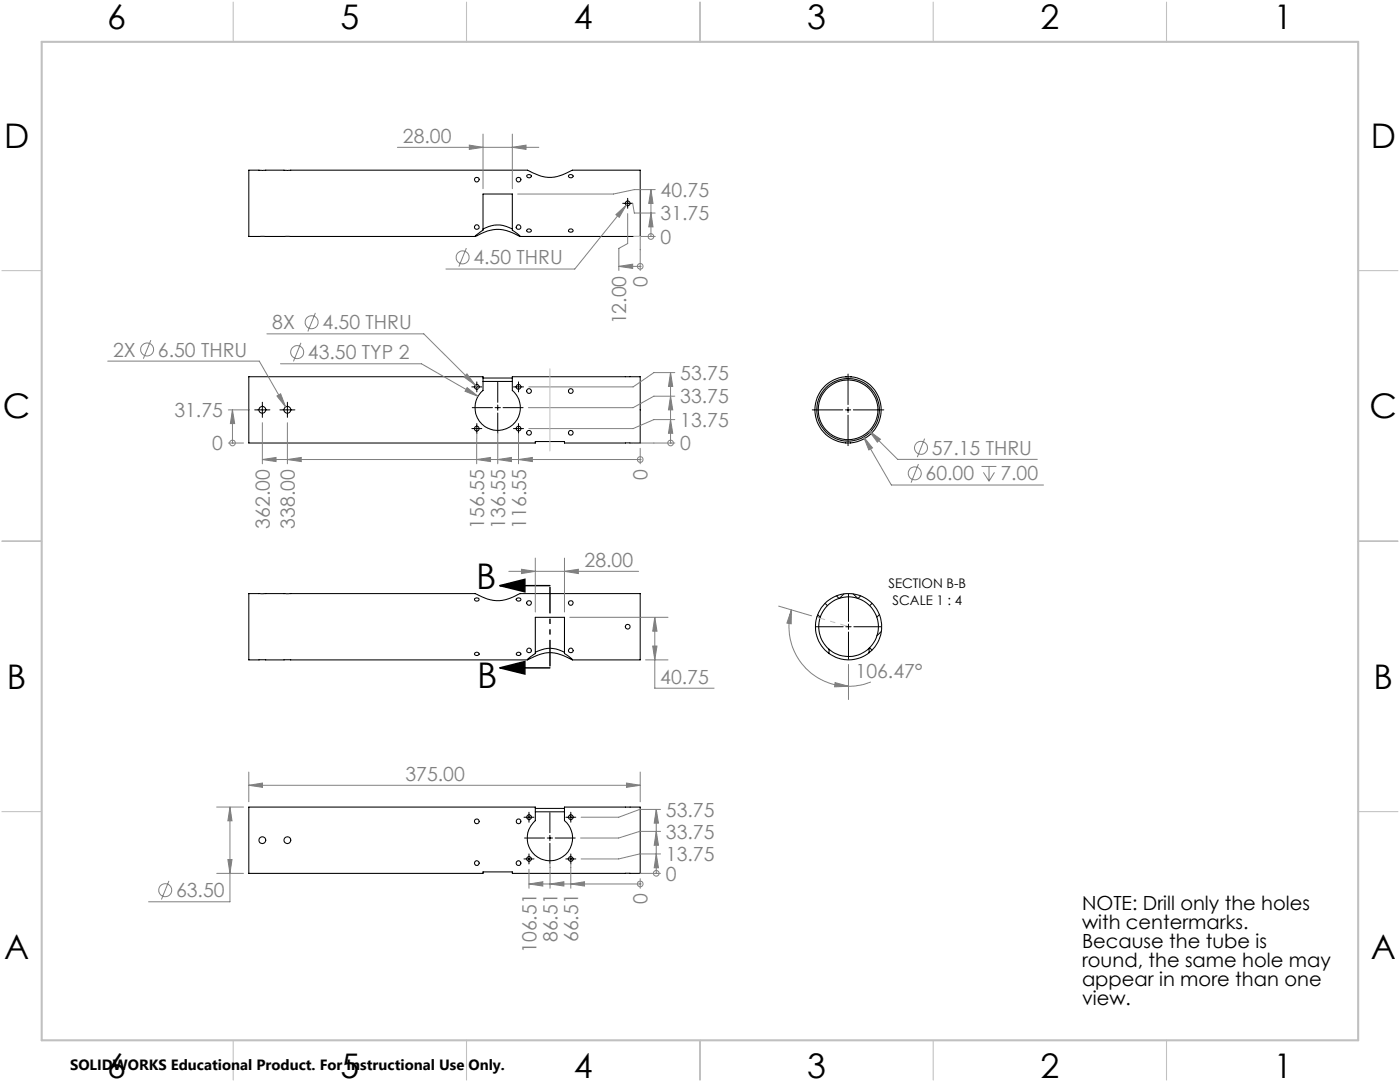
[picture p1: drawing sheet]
<svg xmlns="http://www.w3.org/2000/svg" width="335mm" height="259mm" viewBox="0 0 335 259" stroke-linecap="round" stroke-linejoin="round" font-family="sans-serif">
<g fill="none" stroke="#000" stroke-width=".25">
<path d="M113.8 56.6h.1a9.1 9.1 0 0 1 10.6 0h.1l-1.9-1.5v-8.6h-7v8.6l-1.9 1.5h-54.2v-15.9l66.8 .1a9.1 9.1 0 0 0 8.4 1l2.3-1.1h16.2v15.9h-28.7M115.7 54.8a6.9 6.9 0 0 1 7 0M126.2 42a.52 .52 0 0 1 .7-.2 .52 .52 0 0 1 .2 .6 .55 .55 0 0 1-.6 .1 .55 .55 0 0 1-.3-.5zM126.3 55a.5 .5 0 0 1 .6-.2 .5 .5 0 0 1 .2 .7 .58 .58 0 0 1-.9-.4zM136.2 42a.6 .6 0 0 1 .6-.2 .6 .6 0 0 1 .4 .5 .54 .54 0 0 1-.6 .3 .54 .54 0 0 1-.4-.6zM136.3 55a.48 .48 0 0 1 .6-.2 .48 .48 0 0 1 .2 .7 .49 .49 0 0 1-.6 .1 .49 .49 0 0 1-.2-.6zM59.6 90.2h56.1v3.3a5.4 5.4 0 0 0-.5 7.9 5.4 5.4 0 0 0 7.9 0 5.4 5.4 0 0 0-.4-7.9v-3.3h30.6v15.9h-18.1v-.4h-7v.4h-68.6zM115.7 90.5h7M115.7 91.3h7M202.5 90.2h.1M203.7 90.2h.1M202.5 106v.1"/>
<path d="M203.7 106v.1M113.7 156.4a.51 .51 0 0 1 .7-.2 .51 .51 0 0 1 .2 .6 .53 .53 0 0 1-.6 .1 .53 .53 0 0 1-.3-.5zM113.7 143.3a.48 .48 0 0 1 .7-.1 .48 .48 0 0 1 .1 .7 .5 .5 0 0 1-.6 0 .5 .5 0 0 1-.2-.6zM123.7 156.4a.47 .47 0 0 1 .8-.2 .47 .47 0 0 1-.1 .8l-.7-.2zM123.8 143.3a.48 .48 0 0 1 .7-.1 .48 .48 0 0 1 0 .7 .5 .5 0 0 1-.6 0 .5 .5 0 0 1-.1-.6zM126.3 158h-66.7v-15.9h54.2a9.5 9.5 0 0 0 10.1 .4l.7-.4h28.7v15.9h-16.2M128.2 147.8h7v8.7l1.9 1.5-.2-.1a8.9 8.9 0 0 0-9.9-.2l-.7 .3 1.9-1.5zM128.2 156.2a6.7 6.7 0 0 1 7 0M195.6 147.8a7.9 7.9 0 0 1 12.1-4.3 7.9 7.9 0 0 1 .4 12.8M195.6 147.8a8 8 0 0 0 2.9 8.7M195.6 147.8h.8M196.4 147.8a7.1 7.1 0 0 1 10.6-3.8 7.1 7.1 0 0 1 1.1 11.2"/>
<path d="M196.4 147.8a7.2 7.2 0 0 0 2.1 7.7M198.5 155.5v1M208.1 156.3a7.9 7.9 0 0 1-9.6 .2M208.1 155.2a7.1 7.1 0 0 1-9.6 .3M208.1 155.2v1.1M59.6 193.3h68.6v3.2a5.4 5.4 0 0 0-.5 7.9 5.4 5.4 0 0 0 7.9 0 5.4 5.4 0 0 0-.4-7.9v-3.2h18.1v15.8h-30.6v-.3h-7v.3h-56.1zM128.2 193.6h7M128.2 194.4h7"/>
<circle cx="114.2" cy="54.4" r=".55"/>
<circle cx="114.2" cy="43" r=".56"/>
<circle cx="124.2" cy="54.4" r=".56"/>
<circle cx="124.2" cy="43" r=".55"/>
<circle cx="150.3" cy="48.7" r=".57"/>
<circle cx="62.8" cy="98.1" r=".82"/>
<circle cx="68.8" cy="98.1" r=".81"/>
<circle cx="114.2" cy="92.6" r=".56"/>
<circle cx="124.2" cy="92.6" r=".57"/>
<circle cx="126.7" cy="93.6" r=".56"/>
<circle cx="136.7" cy="93.6" r=".56"/>
<circle cx="203.1" cy="98.1" r="7.9"/>
<circle cx="203.1" cy="98.1" r="7.5"/>
<circle cx="203.1" cy="98.1" r="7.1"/>
<circle cx="114.2" cy="102.6" r=".56"/>
<circle cx="124.2" cy="102.6" r=".57"/>
<circle cx="126.7" cy="103.6" r=".56"/>
<circle cx="136.7" cy="103.6" r=".56"/>
<circle cx="126.7" cy="144.4" r=".56"/>
<circle cx="126.7" cy="155.7" r=".54"/>
<circle cx="136.7" cy="144.4" r=".56"/>
<circle cx="136.7" cy="155.7" r=".55"/>
<circle cx="150.3" cy="150.1" r=".57"/>
<circle cx="114.2" cy="196.7" r=".57"/>
<circle cx="124.2" cy="196.7" r=".56"/>
<circle cx="126.7" cy="195.7" r=".56"/>
<circle cx="136.7" cy="195.7" r=".56"/>
<circle cx="62.8" cy="201.2" r=".82"/>
<circle cx="68.8" cy="201.2" r=".81"/>
<circle cx="114.2" cy="206.7" r=".57"/>
<circle cx="124.2" cy="206.7" r=".56"/>
<circle cx="126.7" cy="205.7" r=".55"/>
<circle cx="136.7" cy="205.7" r=".56"/>
</g>
<g fill="none" stroke="#000" stroke-width=".24">
<path d="M149.1 48.7h2.4M150.3 47.5v2.4M61 98.1h3.6M62.8 96.3v3.6M67 98.1h3.6M68.8 96.3v3.6M113 92.6h2.4M113.1 97.6h4.8M114.2 91.4v2.4M118.6 97.6h1.2M119.2 91.5v4.8M119.2 97v1.2"/>
<path d="M119.2 98.9v4.8M120.5 97.6h4.8M123 92.6h2.4M124.2 91.4v2.4M194.5 98.1h7.3M202.5 98.1h1.2M203.1 89.6v7.3M203.1 97.5v1.3M203.1 99.4v7.3M204.4 98.1h7.3M113 102.6h2.4M114.2 101.4v2.4"/>
<path d="M123 102.6h2.4M124.2 101.4v2.4M195.4 150.1h6.5M195.8 147.2l.7 .6M197.6 144.5l.6 .5M200.3 142.7l.6 .6M202.1 142.2l-1.1 1.1M202.6 150.1h1.2M203.2 142.3v6.5M203.2 149.4v1.3M203.2 151.3v6.5M204.3 142.2l1.1 1.1"/>
<path d="M204.5 150.1h6.5M206.1 142.7l-.6 .6M208.3 155.1l.5 .6M208.8 144.5l-.5 .5M210.6 147.2l-.6 .6M211.1 151.2l-1.1 1M125.5 195.7h2.4M126.7 194.5v2.4M131.7 194.6v4.8M135.5 195.7h2.4M136.7 194.5v2.4M125.5 205.7h2.4"/>
<path d="M125.6 200.7h4.8M126.7 204.5v2.4M131.1 200.7h1.2M131.7 200v1.3M131.7 201.9v4.8M133 200.7h4.8M135.5 205.7h2.4M136.7 204.5v2.4"/>
</g>
<g fill="none" stroke="#808080" stroke-width=".24">
<path d="M95.2 35.3h33.8M112.4 34.7l3.3 .6-3.3 .5zM115.7 32.1v13.1M122.7 35.3l3.3-.6v1.1zM122.7 32.1v13.1M111.7 59.4l-1.8 4.5M147.5 51.4l2.5-2.3-1.7 2.9zM150 49.1l-12.3 15.3h-30.9M150.3 51.2v7.1l-2.1 1.2v5.3M151.5 48.7l.4 2.3h5M153.3 56.6h.1M153.3 56.6v8.2"/>
<path d="M153.3 56.6h3.6M155.9 51l.5 3.3h-1zM155.9 45.4l.5 3.3h-1zM155.9 56.6h.1M155.9 45.4v11.2M156.9 45.4h-5l-5 1.1h-22.9M63.9 79.9h37.6l12.3 12.3M75.5 74.9l-1.8 4.5M148.2 63.8l3.3-.5v1zM148.2 63.8h5.1M153.3 63.8h.1M25.8 86.5h36.3l6.3 10.9"/>
<path d="M36.1 81.5l-1.8 4.4M54.7 98.1h5M55.7 98.1l.5 3.3h-1zM55.7 98.1v8M66.3 94.8l.9-.5 1.2 3.1zM67.2 87.1h33.7l13.6 7.8M72.1 82.1l-1.8 4.4M111.1 90.2l.7-.7 2 2.7zM111.9 92.8l2.6 2.1-3.1-1.2zM113.8 92.2l.8 .8M160.6 94.9l.5 3.2h-1zM160.6 89.2l.5 3.3h-1z"/>
<path d="M160.6 89.2v16.9M161.6 94.9h-5l-5 2.7h-25.1M161.6 89.2h-5l-5 3.4h-25M54.7 106.1h3.6M55.7 106.1h.1M62.8 110l3.3-.5v1zM62.8 110h90.5M62.8 101.2v9.9M68.8 110l3.3-.5v1zM68.8 101.2v9.9M114.2 110l3.3-.5v1zM114.2 103.8v7.3"/>
<path d="M119.2 110l3.3-.5v1zM119.2 103.7v7.4M124.2 110l3.3-.5v1zM124.2 103.8v7.3M151 106.1h10.6M153.3 110h.1M153.3 107.4v3.7M160.6 100.5l.5 3.3h-1zM160.6 106.1h.1M161.6 100.5h-5l-5 2.1h-25M206.8 104.6l2.2 2.6-.9 .5zM206.8 104.6l6.7 11.5h36.4"/>
<path d="M208.1 103.2l2.8 2-.8 .7zM208.1 103.2l6.9 6.8h33.4M220 111.1l-1.8 4.5M221.4 105l-1.7 4.5M235.1 111.7h3.5M235.5 113.1l1.4 2.1M236.9 111.7v3.5M238.2 113.1l-1.3 2.1M121.8 136.8h31.1M124.9 136.3l3.3 .5-3.3 .5zM128.2 133.6v12.9M135.2 136.8l3.3-.5v1z"/>
<path d="M135.2 133.6v12.9M136.5 147.8h23.5M154.6 158h5.4M156.3 154.7h1l-.5 3.3zM156.8 147.8l.5 3.3h-1zM156.8 147.8v17h14.2M186.5 145.1l7.9 2.4M189.5 146v3.4l-1-.2zM189.5 146a14.2 14.2 0 0 0 13.7 18.3M203.2 159.1v8.4M200 163.4l3.2 .9-3.3 .2zM208.6 163.3a14.1 14.1 0 0 1-5.4 1"/>
<path d="M51.9 193.3h6.4M55.1 193.3l.5 3.2h-1zM55.1 193.3v22.6h-19.5M59.6 188l3.3-.5v1zM59.6 184.9v7.1M59.6 188h93.7M150 187.5l3.3 .5-3.3 .5zM153.3 184.9v7.1M157.2 199.1l.5 3.3h-1zM157.2 193.8l.5 3.3h-1zM157.2 193.8v15.3M158.2 199.1h-5l-5 1.6h-9.2"/>
<path d="M158.2 193.8h-5l-5 1.9h-9M40.5 210.9l-1.8 4.5M51.9 209.1h6.4M54.6 205.8h1l-.5 3.3zM126.7 211.7l3.3-.6v1.1zM126.7 211.7h26.6M126.7 208.1v4.6M131.7 206.7v6M131.7 211.7l3.3-.6v1.1zM136.7 211.7l3.3-.6v1.1zM136.7 206.9v5.8M153.3 209.1h.1"/>
<path d="M153.3 211.7h.1M153.3 210.4v2.3M153.3 209.1h4.9M157.2 204.5l.5 3.3h-1zM157.2 209.1h.1M158.2 204.5h-5l-5 1.2h-9"/>
<circle cx="155.9" cy="56.6" r=".68"/>
<circle cx="74.6" cy="77.2" r="1.56"/>
<circle cx="110.8" cy="61.6" r="1.55"/>
<circle cx="153.3" cy="63.8" r=".67"/>
<circle cx="35.2" cy="83.7" r="1.56"/>
<circle cx="71.2" cy="84.3" r="1.55"/>
<circle cx="55.7" cy="106.1" r=".68"/>
<circle cx="153.3" cy="110" r=".68"/>
<circle cx="160.6" cy="106.1" r=".67"/>
<circle cx="219.1" cy="113.3" r="1.55"/>
<circle cx="220.6" cy="107.2" r="1.55"/>
<circle cx="39.6" cy="213.2" r="1.56"/>
<circle cx="153.3" cy="211.6" r=".67"/>
<circle cx="157.2" cy="209.1" r=".67"/>
</g>
<path d="M119.7 140.2l6-1.5v3zM119.7 159.9l6-1.5v3zM119.7 140.2h12M119.7 159.9h12" fill="none" stroke="#000" stroke-width=".35"/>
<path d="M131.7 140.2v19.7" fill="none" stroke="#000" stroke-width=".35" stroke-dasharray="6.3 1.3 1.3 1.3 1.3 1.3" stroke-dashoffset="-.3" stroke-linecap="butt"/>
<path d="M203.2 150l-7.6-2.2" fill="none" stroke="#c0c0c0" stroke-width=".24" stroke-dasharray="15.2 1.3 1.3 1.3" stroke-dashoffset="13.2" stroke-linecap="butt"/>
<path d="M151.8 56.6h1.5M131.7 88.3v19.7" fill="none" stroke="#c0c0c0" stroke-width=".24"/>
<g fill="none" stroke="#c0c0c0" stroke-width=".25">
<path d="M55.8 .5v9.5M111.7 .5v9.5M167.6 .5v9.5M223.5 .5v9.5M279.4 .5v9.5M.5 64.8h9.5M325.3 64.8h9.5M.5 129.6h9.5M325.3 129.6h9.5M.5 194.3h9.5M325.3 194.3h9.5M55.8 249.1v9.5"/>
<path d="M111.7 249.1v9.5M167.6 249.1v9.5M223.5 249.1v9.5M279.4 249.1v9.5"/>
</g>
<path d="M10 10h315.3v239.1h-315.3z" fill="none" stroke="#c0c0c0" stroke-width=".5"/>
<path d="M119.7 140.2l6-1.5v3zM119.7 159.9l6-1.5v3z" fill="#000"/>
<g fill="#808080">
<path d="M150 187.5l3.3 .5-3.3 .5zM59.6 188l3.3-.5v1z"/>
<path d="M66.3 94.8l2.1 2.6-1.2-3.1zM111.1 90.2l2.7 2-2-2.7zM111.9 92.8l-.5 .9 3.1 1.2zM112.4 34.7l3.3 .6-3.3 .5zM122.7 35.3l3.3-.6v1.1zM147.5 51.4l.8 .6 1.7-2.9zM156.8 147.8l.5 3.3h-1zM156.3 154.7h1l-.5 3.3zM124.9 136.3l3.3 .5-3.3 .5zM135.2 136.8l3.3-.5v1zM208.1 103.2l2 2.7 .8-.7zM206.8 104.6l1.3 3.1 .9-.5zM55.1 193.3l.5 3.2h-1zM54.6 205.8h1l-.5 3.3z"/>
<path d="M160.6 94.9l.5 3.2h-1zM160.6 89.2l.5 3.3h-1zM160.6 100.5l.5 3.3h-1zM55.7 98.1l.5 3.3h-1zM157.2 204.5l.5 3.3h-1zM157.2 199.1l.5 3.3h-1zM157.2 193.8l.5 3.3h-1z"/>
<path d="M155.9 51l.5 3.3h-1zM155.9 45.4l.5 3.3h-1zM189.5 146v3.4l-1-.2zM200 163.4l3.2 .9-3.3 .2z"/>
<path d="M124.2 110l3.3-.5v1zM119.2 110l3.3-.5v1zM114.2 110l3.3-.5v1zM68.8 110l3.3-.5v1zM62.8 110l3.3-.5v1zM148.2 63.8l3.3-.5v1zM136.7 211.7l3.3-.6v1.1zM131.7 211.7l3.3-.6v1.1zM126.7 211.7l3.3-.6v1.1z"/>
</g>
<g font-size="8.5">
<text x="114.1" y="141.1">B</text>
<text x="114.2" y="164.8">B</text>
</g>
<g font-size="8.1">
<text x="25.7" y="7">6</text>
<text x="81.6" y="7">5</text>
<text x="137.4" y="7">4</text>
<text x="193.3" y="7">3</text>
<text x="249.2" y="7">2</text>
<text x="305.1" y="7">1</text>
<text x="1" y="35.4">D</text>
<text x="328.3" y="35.4">D</text>
<text x=".7" y="100.1">C</text>
<text x="328" y="100.1">C</text>
<text x="1.7" y="164.9">B</text>
<text x="328.9" y="164.9">B</text>
<text x="1" y="229.7">A</text>
<text x="328.3" y="229.7">A</text>
<text x="25.7" y="258.1">6</text>
<text x="81.6" y="258.1">5</text>
<text x="137.4" y="258.1">4</text>
<text x="193.3" y="258.1">3</text>
<text x="249.2" y="258.1">2</text>
<text x="305.1" y="258.1">1</text>
</g>
<g font-size="4.7" fill="#808080">
<text x="96.5" y="34.2">28.00</text>
<text x="158.2" y="47.2">40.75</text>
<text x="158.2" y="52.8">31.75</text>
<text x="158.2" y="58.4">0</text>
<text x="113.4" y="63.3">4.50 THRU</text>
<text x="155.1" y="68.6" transform="rotate(-90 155.1 68.6)">0</text>
<text x="150" y="77.7" transform="rotate(-90 150 77.7)">12.00</text>
<text x="65.2" y="78.9">8X</text>
<text x="77.2" y="78.9">4.50 THRU</text>
<text x="27.1" y="85.4">2X</text>
<text x="37.8" y="85.4">6.50 THRU</text>
<text x="73.8" y="86">43.50 TYP 2</text>
<text x="162.9" y="91">53.75</text>
<text x="41.8" y="99.9">31.75</text>
<text x="162.9" y="96.6">33.75</text>
<text x="50.8" y="107.8">0</text>
<text x="162.9" y="107.8">0</text>
<text x="162.9" y="102.2">13.75</text>
<text x="223.1" y="108.9">57.15 THRU</text>
<text x="155.1" y="114.9" transform="rotate(-90 155.1 114.9)">0</text>
<text x="221.7" y="115">60.00</text>
<text x="239.6" y="115">7.00</text>
<text x="64.6" y="126.5" transform="rotate(-90 64.6 126.5)">362.00</text>
<text x="70.6" y="126.5" transform="rotate(-90 70.6 126.5)">338.00</text>
<text x="115.9" y="126.5" transform="rotate(-90 115.9 126.5)">156.55</text>
<text x="121" y="126.5" transform="rotate(-90 121 126.5)">136.55</text>
<text x="126" y="126.5" transform="rotate(-90 126 126.5)">116.55</text>
<text x="140" y="135.8">28.00</text>
<text x="158.1" y="163.7">40.75</text>
<text x="204.9" y="162.3">106.47°</text>
<text x="97.1" y="187">375.00</text>
<text x="159.5" y="195.6">53.75</text>
<text x="159.5" y="200.8">33.75</text>
<text x="159.5" y="206.2">13.75</text>
<text x="42.2" y="214.8">63.50</text>
<text x="159.5" y="210.9">0</text>
<text x="155.1" y="216.5" transform="rotate(-90 155.1 216.5)">0</text>
<text x="133.5" y="225.6" transform="rotate(-90 133.5 225.6)">86.51</text>
<text x="138.5" y="225.6" transform="rotate(-90 138.5 225.6)">66.51</text>
<text x="128.5" y="228.2" transform="rotate(-90 128.5 228.2)">106.51</text>
</g>
<g font-size="4.7">
<text x="259.1" y="217.9">NOTE: Drill only the holes</text>
<text x="259.1" y="222.5">with centermarks.</text>
<text x="259.1" y="227">Because the tube is</text>
<text x="259.1" y="231.5">round, the same hole may</text>
<text x="259.1" y="236">appear in more than one</text>
<text x="259.1" y="240.6">view.</text>
</g>
<text font-size="3.6" x="16.8" y="256.2">SOLIDWORKS Educational Product. For Instructional Use Only.</text>
<g font-size="3.2">
<text x="212.8" y="140.7">SECTION B-B</text>
<text x="213.7" y="144.9">SCALE 1 : 4</text>
</g>
</svg>
